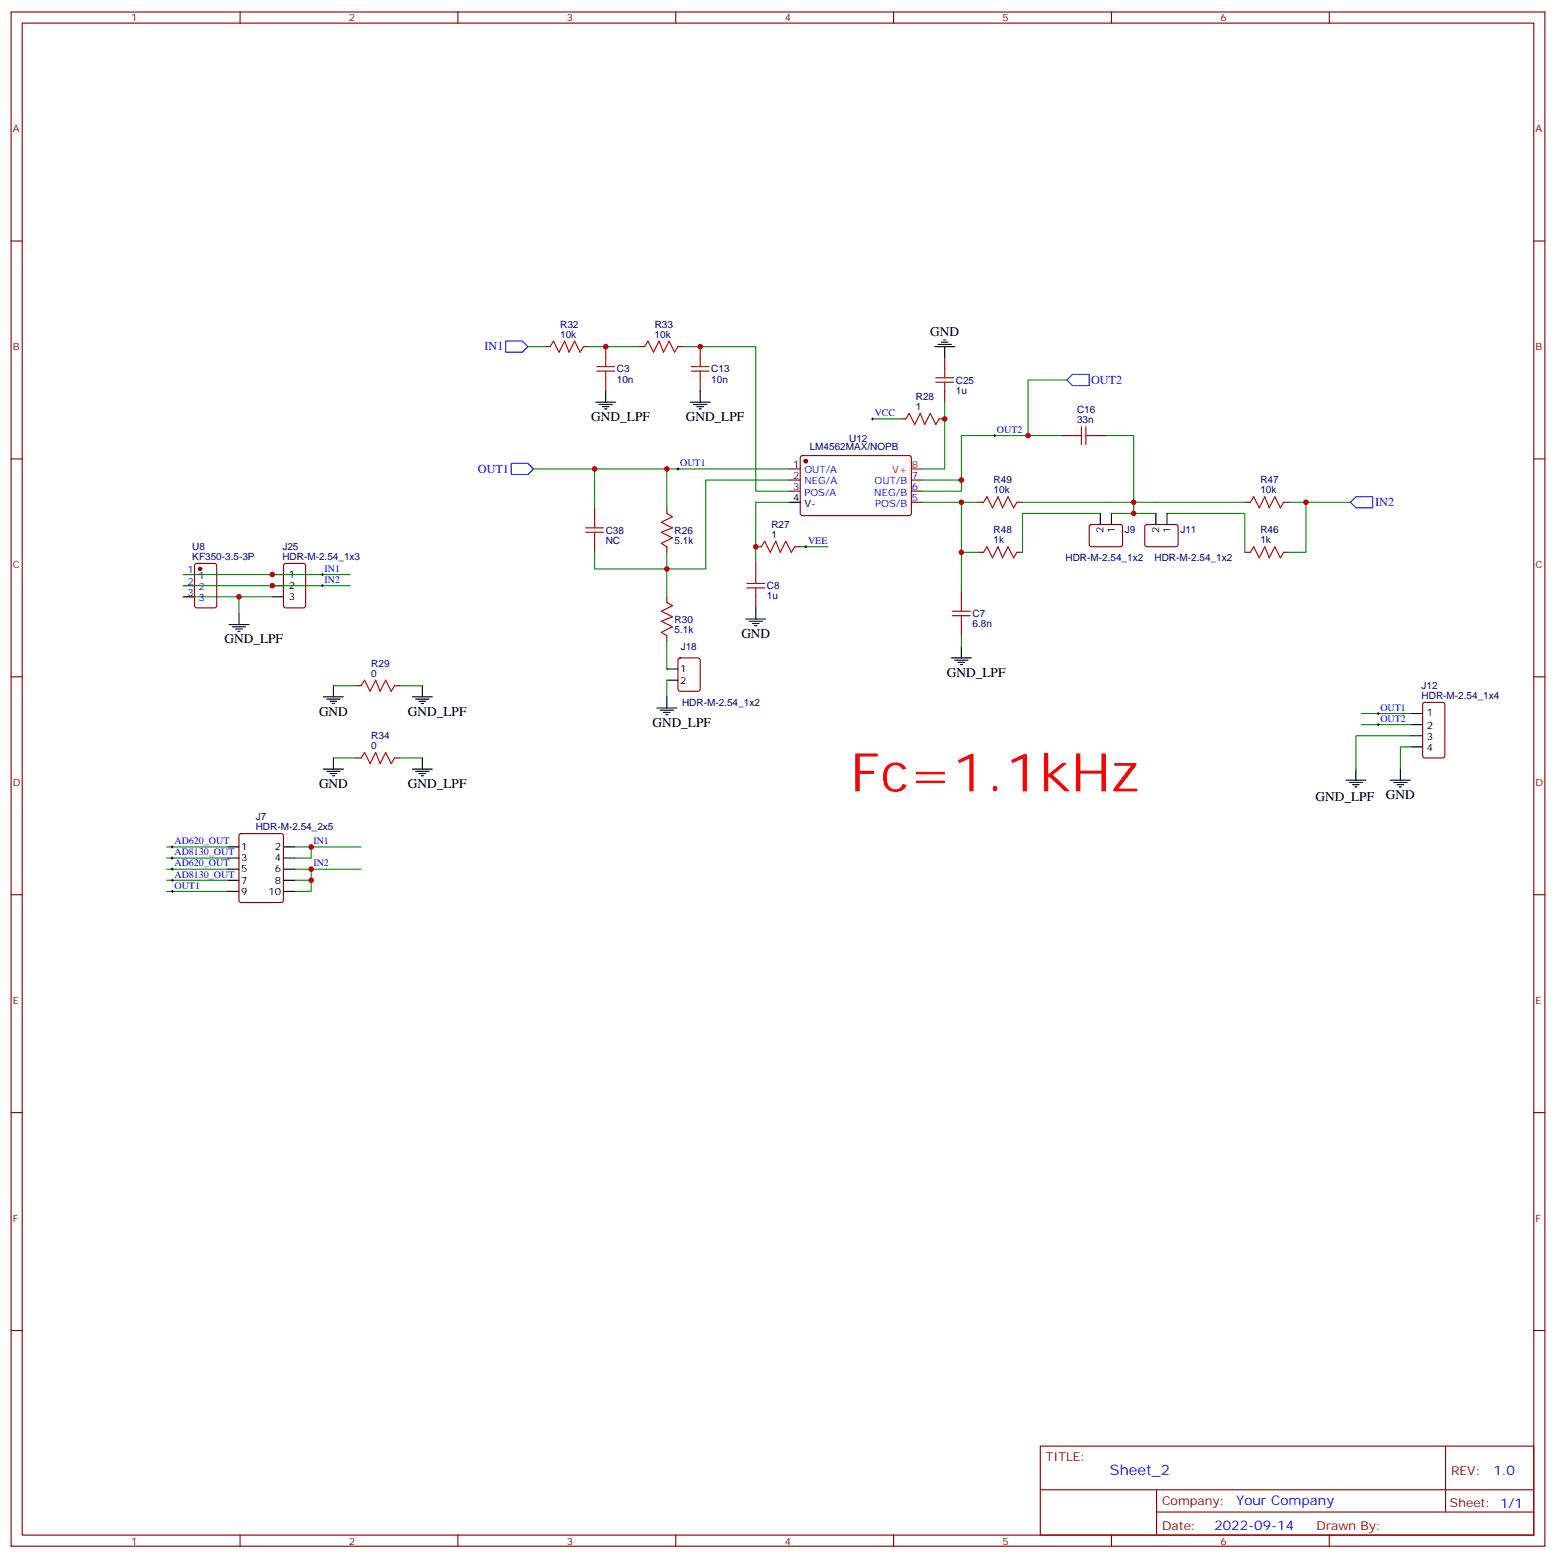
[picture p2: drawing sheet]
<svg xmlns="http://www.w3.org/2000/svg" width="494mm" height="494mm" viewBox="0 0 494 494" stroke-linecap="round" stroke-linejoin="round" font-family="sans-serif">
<g fill="none" stroke="#870000" stroke-width=".35">
<path d="M3.5 3.8h486.9v486.8h-486.9zM7.1 7.3h479.7v479.8h-479.7zM76.2 3.8v3.5M145.3 3.8v3.5M214.5 3.8v3.5M283.6 3.8v3.5M352.8 3.8v3.5M421.9 3.8v3.5M3.5 76.5h3.6M486.8 76.5h3.6M172.9 110h1.7M185.2 110h1.8"/>
<path d="M192.3 110v3.5M202.8 110h1.8M215.2 110h1.8M222.2 110v3.5M299.9 113.5v3.6M192.3 120.6v3.5M222.2 120.6v3.5M285.8 132.9h1.7M298.1 132.9h1.8M299.9 124.1v3.5M336.9 138.2h3.5M347.5 138.2h3.5"/>
<path d="M3.5 145.6h3.6M250.5 148.8h3.5M250.5 152.3h3.5M250.5 155.9h3.5M254.2 144.8l.5-.2h34.1l.5 .7-.1 17.9-.6 .4h-34.2l-.4-.7v-17.6zM289.3 152.3h3.5M289.3 155.9h3.5M289.3 159.4h3.5M310.4 159.4h1.8M322.8 159.4h1.8M395.1 159.4h1.8M407.5 159.4h1.7"/>
<path d="M486.8 145.6h3.6M62 179l.4-.2h5.7l.6 .4 .1 13-.5 .6-5.9 .1-.6-.5-.1-12.9zM90.2 179l.5-.2h5.6l.7 .4v13l-.4 .6-5.9 .1-.7-.5v-12.9zM188.7 161.1v3.6M188.7 171.7v3.6M211.7 161.1v1.8M211.7 173.5v1.8M239.9 178.8v3.5M239.9 173.5h1.8M252.2 173.5h1.8M310.4 175.3h1.8M322.8 175.3h1.8"/>
<path d="M346 166.6l.4-.2 9.5 .1 .4 .6-.1 6-.6 .4-9.4-.1-.5-.6v-5.7zM363.6 166.6l.5-.2 9.4 .1 .4 .6v6l-.7 .4-9.4-.1-.4-.6v-5.7zM395.1 175.3h1.8M407.5 175.3h1.7M58.2 182.3h3.5M58.2 185.8h3.5M58.2 189.4h3.5M211.7 189.4v1.7M239.9 189.4v3.5M305.2 187.6v3.5M305.2 198.2v3.5M3.5 214.8h3.6"/>
<path d="M112.9 217.6h1.8M125.2 217.6h1.8M211.7 201.7v1.8M215.4 209l.5-.2h5.6l.7 .4v9.5l-.4 .6-5.9 .1-.7-.5v-9.4zM486.8 214.8h3.6M451.8 223.1l.5-.2h5.6l.7 .4v16.5l-.5 .7h-5.8l-.7-.4v-16.5zM112.9 240.5h1.8M125.2 240.5h1.8M76.1 264.7l.5-.2h12.7l.6 .4 .1 20.8-.5 .6-12.9 .1-.7-.5-.1-20.7zM3.5 283.9h3.6M486.8 283.9h3.6M3.5 353.1h3.6"/>
<path d="M486.8 353.1h3.6M3.5 422.2h3.6M486.8 422.2h3.6M330.2 458.9h156.6v28.2h-156.6zM458.8 458.9v20.9M330.2 472.7h156.5M367.1 479.8h119.6M367.1 472.7v14.2M76.2 487.1v3.5M145.3 487.1v3.5M214.5 487.1v3.5M283.6 487.1v3.5"/>
<path d="M352.8 487.1v3.5M421.9 487.1v3.5"/>
</g>
<g fill="none" stroke="#008700" stroke-width=".35">
<path d="M167.6 110h5.3M187 110h15.8M217 110h22.9v45.9h10.6M276.9 132.9h8.9M299.9 127.6v21.2h-7.1M336.9 138.2h-31.7v14.1h-12.4M338.7 120.6h-12.4v17.6M351 138.2h8.8v24.7v-3.5M169.3 148.8h19.4M211.7 148.8h-23v12.3M250.5 159.4h-10.6v19.4M250.5 148.8h-38.8v12.3"/>
<path d="M250.5 152.3h-26.5v28.3h-35.3v-5.3M292.8 159.4h17.6M305.2 159.4v15.9h5.2M305.2 152.3v3.6h-12.4M324.6 159.4h70.5M409.2 159.4h5.3v15.9h-5.3M414.5 159.4h14.1M211.7 175.3v14.1M254 173.5h8.8M305.2 175.3v12.3M349.2 162.9h-24.6v12.4M352.8 162.9h14.1"/>
<path d="M370.4 162.9h24.7v12.4M58.2 189.4h17.6v5.3M58.2 182.3h52.9M58.2 185.8h52.9M75.8 189.4h10.6M105.8 217.6h7.1M127 217.6h7.1M211.7 203.5v8.8M211.7 215.8v5.3M305.2 201.7v3.5M432.2 226.4h15.8M432.2 229.9h15.8"/>
<path d="M448 233.5h-17.6v10.6M448 237h-3.5v7.1M105.8 240.5h7.1M127 240.5h7.1M52.9 268.7h19.4M52.9 272.3h19.4M52.9 275.8h19.4M52.9 279.3h19.4M93.5 268.7h21.2M93.5 275.8h21.2M93.5 279.3h5.3M98.8 268.7v3.6h-5.3"/>
<path d="M98.8 275.8v7.1h-5.3M52.9 282.9h19.4"/>
</g>
<g fill="none" stroke="#000" stroke-width=".35">
<path d="M296.7 110h6.3M297.7 109.3h4.3M298.8 108.6h2.1M299.5 107.9h.7M299.9 110v3.5M189.1 127.6h6.3M190.1 128.3h4.3M191.2 129h2.1M191.9 129.8h.7M192.3 124.1v3.5M219.1 127.6h6.3M220.1 128.3h4.3"/>
<path d="M221.2 129h2.1M221.9 129.8h.7M222.2 124.1v3.5M250.5 159.4h3.5M349.2 162.9v3.5M352.8 162.9v3.5M366.9 162.9v3.5M370.4 162.9v3.5M72.7 198.2h6.3M73.7 198.9h4.3M74.8 199.6h2.1M75.8 194.7v3.5"/>
<path d="M86.4 189.4h3.6M86.4 182.3h3.6M86.4 185.8h3.6M236.7 196.4h6.4M237.8 197.1h4.2M238.8 197.8h2.1M239.5 198.5h.7M239.9 192.9v3.5M75.5 200.3h.7M105.8 217.6v3.5M134.1 217.6v3.5M211.7 212.3h3.5"/>
<path d="M211.7 215.8h3.5M302 208.8h6.3M303 209.5h4.3M304.1 210.2h2.1M304.8 210.9h.7M305.2 205.2v3.6M102.7 221.1h6.3M103.7 221.8h4.2M104.8 222.5h2.1M105.5 223.2h.7M130.9 221.1h6.3M131.9 221.8h4.3"/>
<path d="M133 222.5h2.1M133.7 223.2h.7M208.5 224.6h6.3M209.5 225.4h4.3M210.6 226.1h2.1M211.3 226.8h.7M211.7 221.1v3.5M448 226.4h3.6M448 229.9h3.6M448 233.5h3.6M448 237h3.6M102.7 244.1h6.3"/>
<path d="M103.7 244.8h4.2M104.8 245.5h2.1M105.5 246.2h.7M105.8 240.5v3.6M130.9 244.1h6.3M131.9 244.8h4.3M133 245.5h2.1M133.7 246.2h.7M134.1 240.5v3.6M427.2 247.6h6.4M428.3 248.3h4.2M429.3 249h2.1"/>
<path d="M430 249.7h.7M430.4 244.1v3.5M441.3 247.6h6.4M442.4 248.3h4.2M443.4 249h2.2M444.1 249.7h.8M444.5 244.1v3.5M72.3 268.7h3.5M72.3 272.3h3.5M72.3 275.8h3.5M72.3 279.3h3.5M90 268.7h3.5"/>
<path d="M90 272.3h3.5M90 275.8h3.5M90 279.3h3.5M72.3 282.9h3.5M90 282.9h3.5"/>
</g>
<g fill="none" stroke="#a10000" stroke-width=".35">
<path d="M174.6 110l1.1-1.8 1.7 3.6 1.8-3.6 1.4 3.6 1.8-3.6 1.7 3.6 1.1-1.8M189.4 117.8h5.7M189.4 116.3h5.7M192.3 113.5v2.8M192.3 117.8v2.8M204.6 110l1.1-1.8 1.7 3.6 1.8-3.6 1.4 3.6 1.8-3.6 1.7 3.6 1.1-1.8M219.4 117.8h5.7M219.4 116.3h5.7M222.2 113.5v2.8M222.2 117.8v2.8M297 119.9h5.7M299.9 117.1v2.8"/>
<path d="M287.5 132.9l1.1-1.7 1.7 3.5 1.8-3.5 1.4 3.5 1.8-3.5 1.7 3.5 1.1-1.8M297 121.3h5.7M299.9 121.3v2.8M340.4 138.2h2.9M343.3 135.4v5.6M344.7 138.2h2.8M344.7 135.4v5.6M312.2 159.4l1.1-1.8 1.7 3.5 1.8-3.5 1.4 3.5 1.8-3.5 1.7 3.5 1.1-1.7M396.9 159.4l1-1.8 1.8 3.5 1.8-3.5 1.4 3.5 1.7-3.5 1.8 3.5 1.1-1.7M185.9 168.9h5.7M185.9 167.5h5.7M188.7 164.7v2.8"/>
<path d="M188.7 168.9v2.8M211.7 162.9l1.7 1.1-3.5 1.7 3.5 1.8-3.5 1.4 3.5 1.8-3.5 1.7 1.8 1.1M241.7 173.5l1-1.8 1.8 3.6 1.7-3.6 1.4 3.6 1.8-3.6 1.8 3.6 1-1.8M312.2 175.3l1.1-1.8 1.7 3.5 1.8-3.5 1.4 3.5 1.8-3.5 1.7 3.5 1.1-1.7M396.9 175.3l1-1.8 1.8 3.5 1.8-3.5 1.4 3.5 1.7-3.5 1.8 3.5 1.1-1.7M211.7 191.1l1.7 1.1-3.5 1.8 3.5 1.7-3.5 1.4 3.5 1.8-3.5 1.8 1.8 1M237.1 186.5h5.6M237.1 185.1h5.6M239.9 182.3v2.8M239.9 186.5v2.9M302.3 195.4h5.7M302.3 194h5.7"/>
<path d="M305.2 191.1v2.9M305.2 195.4v2.8M114.7 217.6l1-1.8 1.8 3.6 1.7-3.6 1.4 3.6 1.8-3.6 1.8 3.6 1-1.8M114.7 240.5l1-1.7 1.8 3.5 1.7-3.5 1.4 3.5 1.8-3.5 1.8 3.5 1-1.8"/>
</g>
<g fill="#870000" stroke="#870000" stroke-width=".35">
<circle cx="63.5" cy="180.6" r=".53"/>
<circle cx="255.8" cy="146.3" r=".53"/>
</g>
<path d="M289.3 148.8h3.5" fill="none" stroke="#f00" stroke-width=".35"/>
<g fill="none" stroke="#000" stroke-width=".32">
<path d="M276.6 132.9h.7M276.9 132.6v.7M315.4 138.2h.7M315.7 137.9v.7M214.8 148.8h.7M215.2 148.4v.8M255.4 173.5h.7M255.8 173.1v.7M102 182.3h.7M102 185.8h.7M102.3 182v.7M102.3 185.5v.7"/>
<path d="M437.1 226.4h.7M437.1 229.9h.7M437.4 226.1v.7M437.4 229.6v.7M54.3 268.7h.7M54.3 275.8h.7M54.3 272.3h.7M54.3 279.3h.7M54.7 268.4v.7M54.7 271.9v.7M54.7 275.4v.8M54.7 279v.7"/>
<path d="M98.4 268.7h.7M98.4 275.8h.7M98.8 268.4v.7M98.8 275.4v.8M54.3 282.9h.7M54.7 282.5v.7"/>
</g>
<path d="M160.5 108.2h5.3l1.8 1.8-1.8 1.8h-5.3zM338.7 120.6l1.7-1.8h5.3v3.5h-5.3zM162.3 147h5.3l1.7 1.8-1.7 1.8h-5.3zM428.6 159.4l1.8-1.8h5.3v3.5h-5.3z" fill="none" stroke="#00f" stroke-width=".35"/>
<g fill="#c00">
<circle cx="211.7" cy="180.6" r=".88"/>
<circle cx="86.4" cy="182.3" r=".88"/>
<circle cx="86.4" cy="185.8" r=".88"/>
<circle cx="75.8" cy="189.4" r=".88"/>
<circle cx="211.7" cy="148.8" r=".88"/>
<circle cx="188.7" cy="148.8" r=".88"/>
<circle cx="326.3" cy="138.2" r=".88"/>
<circle cx="414.5" cy="159.4" r=".88"/>
<circle cx="359.8" cy="159.4" r=".88"/>
<circle cx="359.8" cy="162.9" r=".88"/>
<circle cx="305.2" cy="159.4" r=".88"/>
<circle cx="305.2" cy="175.3" r=".88"/>
<circle cx="305.2" cy="152.3" r=".88"/>
<circle cx="239.9" cy="173.5" r=".88"/>
<circle cx="299.9" cy="132.9" r=".88"/>
<circle cx="98.8" cy="268.7" r=".88"/>
<circle cx="98.8" cy="275.8" r=".88"/>
<circle cx="98.8" cy="279.3" r=".88"/>
<circle cx="192.3" cy="110" r=".88"/>
<circle cx="222.3" cy="110" r=".88"/>
</g>
<text font-size="16.9" fill="#f00" x="269.9" y="251.1">Fc=1.1kHz</text>
<text font-size="4.6" fill="#00f" x="352.3" y="467.9">Sheet_2</text>
<g font-size="4.2">
<text x="295.3" y="106.7">GND</text>
<text x="187.7" y="133.7">GND_LPF</text>
<text x="217.7" y="133.7">GND_LPF</text>
<text x="235.3" y="202.4">GND</text>
<text x="71.3" y="204.2">GND_LPF</text>
<text x="300.6" y="214.8">GND_LPF</text>
<text x="101.3" y="227.1">GND</text>
<text x="129.5" y="227.1">GND_LPF</text>
<text x="207.1" y="230.6">GND_LPF</text>
<text x="101.3" y="250">GND</text>
<text x="129.5" y="250">GND_LPF</text>
<text x="417.6" y="254.3">GND_LPF</text>
<text x="439.9" y="253.7">GND</text>
</g>
<g font-size="4.2" fill="#00f">
<text x="474" y="468.2">1.0</text>
<text x="392.4" y="477.7">Your Company</text>
<text x="385.5" y="485.5">2022-09-14</text>
</g>
<g font-size="3.9" fill="#00f">
<text x="153.8" y="111.2">IN1</text>
<text x="346.3" y="121.9">OUT2</text>
<text x="151.7" y="150">OUT1</text>
<text x="436.5" y="160.7">IN2</text>
</g>
<g font-size="3.9" fill="#800">
<text x="332" y="463.5">TITLE:</text>
<text x="460.6" y="468.2">REV:</text>
<text x="368.9" y="477.7">Company:</text>
<text x="460.2" y="478.3">Sheet: 1/1</text>
<text x="368.9" y="485.4">Date:</text>
<text x="417.9" y="485.4">Drawn By:</text>
</g>
<g font-size="3.2" fill="#800">
<text x="41.6" y="6.8">1</text>
<text x="110.8" y="6.8">2</text>
<text x="179.9" y="6.8">3</text>
<text x="249.1" y="6.8">4</text>
<text x="318.2" y="6.8">5</text>
<text x="387.3" y="6.8">6</text>
<text x="4.1" y="41.9">A</text>
<text x="487.4" y="41.9">A</text>
<text x="4.1" y="111.1">B</text>
<text x="487.4" y="111.1">B</text>
<text x="4.1" y="180.2">C</text>
<text x="487.4" y="180.2">C</text>
<text x="4.1" y="249.3">D</text>
<text x="487.4" y="249.3">D</text>
<text x="4.1" y="318.5">E</text>
<text x="487.4" y="318.5">E</text>
<text x="4.1" y="387.6">F</text>
<text x="487.4" y="387.6">F</text>
<text x="41.6" y="490.1">1</text>
<text x="110.8" y="490.1">2</text>
<text x="179.9" y="490.1">3</text>
<text x="249.1" y="490.1">4</text>
<text x="318.2" y="490.1">5</text>
<text x="387.3" y="490.1">6</text>
</g>
<g font-size="3.2" fill="#000080">
<text x="177.8" y="107.2">10k</text>
<text x="177.8" y="104">R32</text>
<text x="207.8" y="107.2">10k</text>
<text x="207.8" y="104">R33</text>
<text x="195.8" y="118.2">C3</text>
<text x="225.8" y="118.2">C13</text>
<text x="195.8" y="121.4">10n</text>
<text x="225.8" y="121.4">10n</text>
<text x="303.4" y="124.9">1u</text>
<text x="303.4" y="121.7">C25</text>
<text x="290.7" y="130.1">1</text>
<text x="290.7" y="126.9">R28</text>
<text x="341.9" y="131.1">C16</text>
<text x="341.9" y="134.3">33n</text>
<text x="257" y="142.9">LM4562MAX/NOPB</text>
<text x="269.5" y="140.3">U12</text>
<text x="315.4" y="153.3">R49</text>
<text x="400.1" y="153.3">R47</text>
<text x="315.4" y="156.6">10k</text>
<text x="400.1" y="156.6">10k</text>
<text x="244.8" y="167.5">R27</text>
<text x="192.3" y="172.6">NC</text>
<text x="192.3" y="169.3">C38</text>
<text x="214.1" y="172.5">5.1k</text>
<text x="214.1" y="169.4">R26</text>
<text x="244.8" y="170.7">1</text>
<text x="315.4" y="172.4">1k</text>
<text x="315.4" y="169.2">R48</text>
<text x="357" y="169">J9</text>
<text x="374.6" y="169">J11</text>
<text x="400.1" y="172.4">1k</text>
<text x="400.1" y="169.2">R46</text>
<text x="61" y="177.7">KF350-3.5-3P</text>
<text x="61" y="174.5">U8</text>
<text x="89.6" y="177.7">HDR-M-2.54_1x3</text>
<text x="89.6" y="174.5">J25</text>
<text x="338.2" y="178.1">HDR-M-2.54_1x2</text>
<text x="366.4" y="178.1">HDR-M-2.54_1x2</text>
<text x="243.4" y="190.2">1u</text>
<text x="243.4" y="187">C8</text>
<text x="214.1" y="197.6">R30</text>
<text x="308.7" y="195.8">C7</text>
<text x="214.1" y="200.7">5.1k</text>
<text x="308.7" y="199">6.8n</text>
<text x="216.1" y="206.4">J18</text>
<text x="117.8" y="214.8">0</text>
<text x="117.8" y="211.6">R29</text>
<text x="451.2" y="221.8">HDR-M-2.54_1x4</text>
<text x="451.2" y="218.7">J12</text>
<text x="216.5" y="223.9">HDR-M-2.54_1x2</text>
<text x="117.8" y="237.7">0</text>
<text x="117.8" y="234.5">R34</text>
<text x="81.2" y="263.5">HDR-M-2.54_2x5</text>
<text x="81.2" y="260.3">J7</text>
</g>
<g font-size="3.2" fill="#00f">
<text x="277.6" y="132">VCC</text>
<text x="316.4" y="137.3">OUT2</text>
<text x="215.9" y="147.9">OUT1</text>
<text x="251.8" y="148.4">1</text>
<text x="251.8" y="152">2</text>
<text x="251.8" y="155.5">3</text>
<text x="255.3" y="150.2">OUT/A</text>
<text x="255.3" y="153.7">NEG/A</text>
<text x="277.6" y="153.7">OUT/B</text>
<text x="289.5" y="155.5">6</text>
<text x="289.5" y="152">7</text>
<text x="255.3" y="157.3">POS/A</text>
<text x="277.5" y="157.3">NEG/B</text>
<text x="277.8" y="160.8">POS/B</text>
<text x="289.5" y="159">5</text>
<text x="256.5" y="172.6">VEE</text>
<text x="59.5" y="182">1</text>
<text x="59.5" y="185.5">2</text>
<text x="63" y="183.7">1</text>
<text x="103" y="181.4">IN1</text>
<text x="103" y="185">IN2</text>
<text x="59.5" y="189">3</text>
<text x="63" y="187.3">2</text>
<text x="63" y="190.8">3</text>
<text x="438.1" y="225.5">OUT1</text>
<text x="438.1" y="229.1">OUT2</text>
<text x="55.4" y="267.9">AD620_OUT</text>
<text x="99.5" y="267.9">IN1</text>
<text x="55.4" y="274.9">AD620_OUT</text>
<text x="55.4" y="271.4">AD8130_OUT</text>
<text x="99.5" y="274.9">IN2</text>
<text x="55.4" y="278.4">AD8130_OUT</text>
<text x="55.4" y="282">OUT1</text>
</g>
<g font-size="3.2" fill="#f00">
<text x="289.5" y="148.4">8</text>
<text x="283.2" y="150.2">V+</text>
</g>
<g font-size="3.2">
<text x="251.8" y="159">4</text>
<text x="255.3" y="160.8">V-</text>
<text x="350.3" y="169.2" transform="rotate(-90 350.3 169.2)">2</text>
<text x="353.8" y="169.2" transform="rotate(-90 353.8 169.2)">1</text>
<text x="367.9" y="169.2" transform="rotate(-90 367.9 169.2)">2</text>
<text x="371.5" y="169.2" transform="rotate(-90 371.5 169.2)">1</text>
<text x="91.7" y="183.4">1</text>
<text x="91.7" y="190.4">3</text>
<text x="91.7" y="186.9">2</text>
<text x="215.9" y="213.4">1</text>
<text x="215.9" y="216.9">2</text>
<text x="452.9" y="227.1">1</text>
<text x="452.9" y="231.4">2</text>
<text x="452.9" y="234.9">3</text>
<text x="452.9" y="238.4">4</text>
<text x="76.6" y="269.8">1</text>
<text x="87.2" y="269.8">2</text>
<text x="76.6" y="273.3">3</text>
<text x="87.2" y="273.3">4</text>
<text x="76.6" y="276.9">5</text>
<text x="76.6" y="280.4">7</text>
<text x="87.2" y="276.9">6</text>
<text x="87.2" y="280.4">8</text>
<text x="76.6" y="283.9">9</text>
<text x="85.2" y="283.9">10</text>
</g>
</svg>
